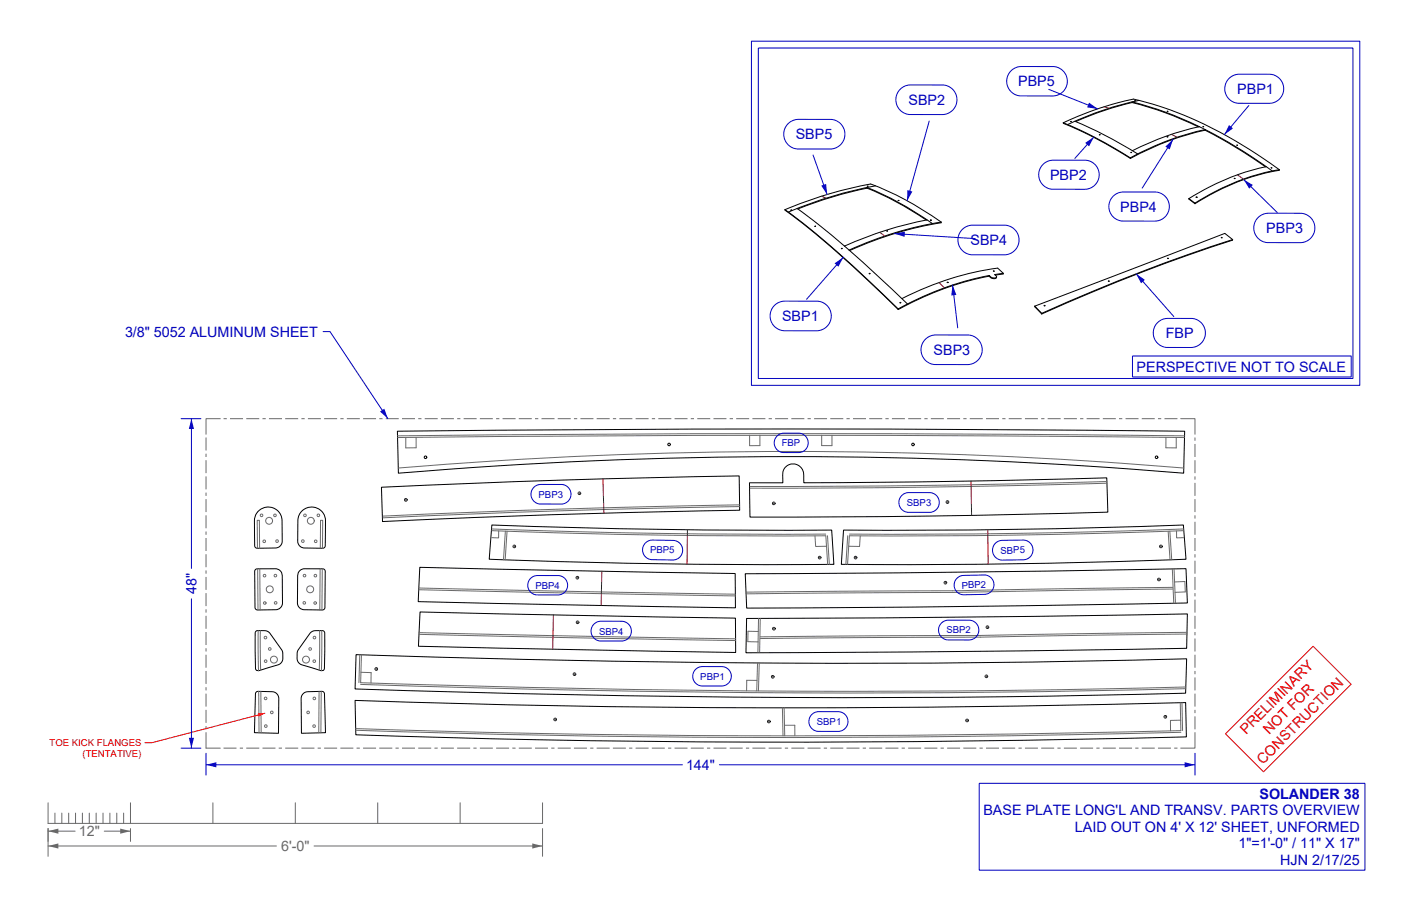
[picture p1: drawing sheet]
<svg xmlns="http://www.w3.org/2000/svg" width="432mm" height="279mm" viewBox="0 0 432 279" stroke-linecap="round" stroke-linejoin="round" font-family="sans-serif">
<!-- layer: Make2D -->
<g fill="none" stroke="#696969" stroke-width=".31">
<path d="M63.5 134.9v4M63.5 139.9v1M67.9 129.1h-4.4v4.8M68.9 129.1h1M70.9 129.1h4M75.9 129.1h4M80.9 129.1h1M82.9 129.1h4M87.9 129.1h4M92.9 129.1h1M94.9 129.1h4M99.9 129.1h4"/>
<path d="M104.9 129.1h1M106.9 129.1h4M111.9 129.1h4M116.9 129.1h1M118.9 129.1h4M123.9 129.1h4M128.3 134.9v3.2h-3.2v-3.2M128.9 129.1h1M130.9 129.1h4M135.9 129.1h4M140.9 129.1h1M142.9 129.1h4"/>
<path d="M147.9 129.1h4M152.9 129.1h1M154.9 129.1h4M159.9 129.1h4M164.9 129.1h1M166.9 129.1h4M171.9 129.1h4M176.9 129.1h1M178.9 129.1h4M183.9 129.1h4M188.9 129.1h1M190.9 129.1h4"/>
<path d="M195.9 129.1h4M200.9 129.1h1M202.9 129.1h4M207.9 129.1h4M212.9 129.1h1M214.9 129.1h4M219.9 129.1h4M224.9 129.1h1M226.9 129.1h4M231.9 129.1h4M234.2 134.2v3.2h-3.2v-3.2M236.9 129.1h1"/>
<path d="M238.9 129.1h4M243.9 129.1h4M248.9 129.1h1M250.9 129.1h4M253.2 134.2v3.2h3.2M255.9 129.1h4M256.4 134.2v3.2M260.9 129.1h1M262.9 129.1h4M267.9 129.1h4M272.9 129.1h1M274.9 129.1h4"/>
<path d="M279.9 129.1h4M284.9 129.1h1M286.9 129.1h4M291.9 129.1h4M296.9 129.1h1M298.9 129.1h4M303.9 129.1h4M308.9 129.1h1M310.9 129.1h4M315.9 129.1h4M320.9 129.1h1M322.9 129.1h4"/>
<path d="M327.9 129.1h4M332.9 129.1h1M334.9 129.1h4M339.9 129.1h4M344.9 129.1h1M346.9 129.1h4M351.9 129.1h4M356.9 129.1h1M358.9 129.1h4M359.3 134.9v3.2h3.2v-3.2M363.9 129.1h4.4v4.8M365.1 134.9l-60.6-.5-60.7-.1-60.6 .1-60.7 .5"/>
<path d="M365.1 134.4l-60.6-.5-60.7-.2-60.6 .2-60.7 .5M368.3 134.9v1M368.3 136.9v4M63.5 141.9v4M63.5 146.9v4M63.5 151.9v1M63.5 153.9v4M63.5 158.9v4M122.8 144.3l31.9-2.3 28.5-1.5 30.3-1 30.3-.3 30.3 .3 30.3 1 30.2 1.6 30.3 2.2M124.8 153.9l.6 .5M125.4 153.9l-.6 .5M178.3 151.8l.6 .6"/>
<path d="M178.9 151.8l-.6 .6M227.9 155.7l-55.1 1.3-54.8 2.2M228 156.2l-55.2 1.3-54.8 2.2M238.2 155l.6 .5M238.7 154.9l-.5 .6M291.7 154.6l.6 .5M292.3 154.5l-.6 .6M341.1 148.5l-55.1 1.2-54.8 .3M341.2 149l-55.2 1.2-54.8 .4M368.3 141.9v4M368.3 146.9v1M368.3 148.9v4"/>
<path d="M368.3 153.9v4M368.3 158.9v1M63.5 163.9v1M63.5 165.9v4M63.5 170.9v4M63.5 175.9v1M63.5 177.9v4M79.4 175.4l.1 12.7M80 169.1l-.1-8.6h-.6l.1 8.6M80.1 175.4l.1 12.7M98.7 175.4l-.1 12.7M98.7 169.1l.1-8.6h.7l-.1 8.6"/>
<path d="M99.3 175.4l-.1 12.7M151.6 163.7l51.4 1.3 51.5 .2M151.6 163.1l51.4 1.4 51.5 .2M153.7 163.7v2.2l-2.2-.1M155.8 163.8l-.6 8.8M156.3 163.8l-.6 8.8M158.2 168.2l.6 .6M158.8 168.2l-.6 .6M177.7 177.9l.5 .5M178.2 177.9l-.5 .5M251.2 165.3l.2 3.2h3.3M252.3 171.7l.6 .5"/>
<path d="M252.9 171.7l-.6 .5M254.5 165.3l.6 8.8M255 165.2l.6 8.8M261.3 165.2l-.6 8.8M261.8 165.3l-.6 8.8M263.4 171.7l.6 .5M264 171.7l-.6 .5M265.1 165.3l-.2 3.2h-3.2M291.1 179.4l.6 .5M291.6 179.4l-.5 .6M356.9 178.5l.6 .5M357.4 178.4l-.5 .6"/>
<path d="M357.5 168.2l.6 .6M358.1 168.2l-.6 .6M360 163.8l.6 8.8M360.6 163.8l.5 8.8M361.3 175.5l.4 10.4M361.9 175.4l.4 10.5M362 179.5l3.2-.2 .1 3.2-3.2 .2M362.6 163.7v2.2l2.2-.1M364.7 163.1l-51.4 1.4-51.5 .2M364.7 163.7l-51.4 1.3-51.5 .2M368.3 160.9v4M368.3 165.9v4"/>
<path d="M368.3 170.9v1M368.3 172.9v4M368.3 177.9v4M63.5 182.9v4M63.5 187.9v1M63.5 189.9v4M63.5 194.9v4M63.5 199.9v1M79.6 194.5l.1 12.4M80.2 194.5l.1 12.2M98.5 194.5l-.1 12.2M99.2 194.5l-.1 12.4"/>
<path d="M129.1 181.9l97.5 1.9M129.1 181.3l97.5 1.9M129.1 195.6l97.6 1.9M129.2 195.1l97.5 1.9M177.8 191.6l.5 .6M178.3 191.7l-.6 .5M230.5 194.7h3.2M230.5 194.7v3.2l3.2 .1M233.8 190.7l-.2 10.4M234.3 190.7l-.2 10.5M238.3 193.6l.5 .6M238.8 193.6l-.6 .5"/>
<path d="M304.1 193.1l.5 .6M304.6 193.2l-.6 .5M361.4 181.1l-65.7 1.1-65.8 .4M361.4 181.7l-67.8 1-63.7 .4M365.8 195.5l-63.6 1-67.8 .4M365.8 195l-65.8 1-65.7 .4M368.3 182.9v1M368.3 184.9v4M368.3 189.9v4M368.3 194.9v1M368.3 196.9v4M63.5 201.9v4"/>
<path d="M63.5 206.9v4M63.5 211.9v1M63.5 213.9v4M63.5 218.9v4M79.7 213.2l.1 12.8M80.4 213.2l.1 12.8M98.3 213.2l-.1 12.8M99 213.2l-.1 12.8M110.9 201.9l-.3 8.6M111.1 211.1l68.1 1.7 65.1 .9 61.9-.2 59.3-1.1M111.2 210.5l67.9 1.8 62.3 .8 61.3-.1 62.8-1.1M111.2 207.3l3.2 .1-.1 3.2"/>
<path d="M111.4 201.9l-.2 8.6M115.7 206l.5 .6M116.3 206l-.6 .6M176.8 207.6l.5 .6M177.4 207.6l-.6 .6M233.3 209.8h-3.1l-.1 3.2M233.5 204.4l-.3 8.7M234 204.5l-.2 8.6M237.9 208.4l.5 .6M238.4 208.4l-.5 .6M241.1 218.3l.2 8.6M241.7 218.3l.2 8.6"/>
<path d="M303.7 208.3l.6 .6M304.3 208.3l-.6 .5M363.8 216.7l.2 8.6-68 1.3-62.3 .3-61.3-.6-62.8-1.6M364.3 216.7l.2 8.6M368.3 201.9v4M368.3 206.9v1M368.3 208.9v4M368.3 213.9v4M368.3 218.9v1M63.5 225.9v4.8h4.4M63.5 223.9v1M68.9 230.7h4"/>
<path d="M73.9 230.7h1M75.9 230.7h4M80.9 230.7h4M85.9 230.7h1M87.9 230.7h4M92.9 230.7h4M97.9 230.7h1M99.9 230.7h4M104.9 230.7h4M109.6 225.2l59.2 1.6 62 .6 65.1-.3 68.1-1.3M109.9 230.7h1M111.9 230.7h4"/>
<path d="M116.9 230.7h4M121.9 230.7h1M123.9 230.7h4M128.9 230.7h4M133.9 230.7h1M135.9 230.7h4M140.9 230.7h4M145.9 230.7h1M147.9 230.7h4M152.9 230.7h4M157.9 230.7h1M159.9 230.7h4"/>
<path d="M164.9 230.7h4M169.9 230.7h1M170.8 221.6l.6 .5M171.4 221.6l-.6 .6M171.9 230.7h4M176.9 230.7h4M181.9 230.7h1M183.9 230.7h4M188.9 230.7h4M193.9 230.7h1M195.9 230.7h4M200.9 230.7h4"/>
<path d="M205.9 230.7h1M207.9 230.7h4M212.9 230.7h4M217.9 230.7h1M219.9 230.7h4M224.9 230.7h4M229.9 230.7h1M231.9 230.7h4M236.7 222.2l.6 .6M236.9 230.7h4M237.2 222.2l-.5 .6M241.8 223.7h3.2v3.2"/>
<path d="M241.9 230.7h1M243.9 230.7h4M248.9 230.7h4M253.9 230.7h1M255.9 230.7h4M260.9 230.7h4M265.9 230.7h1M267.9 230.7h4M272.9 230.7h4M277.9 230.7h1M279.9 230.7h4M284.9 230.7h4"/>
<path d="M289.9 230.7h1M291.9 230.7h4M296.9 230.7h4M297.8 221.9l.6 .6M298.3 221.9l-.5 .6M301.9 230.7h1M303.9 230.7h4M308.9 230.7h4M313.9 230.7h1M315.9 230.7h4M320.9 230.7h4M325.9 230.7h1"/>
<path d="M327.9 230.7h4M332.9 230.7h4M337.9 230.7h1M339.9 230.7h4M344.9 230.7h4M349.9 230.7h1M351.9 230.7h4M356.9 230.7h4M358.9 220.8l.6 .5M359.4 220.8l-.5 .5M361.9 230.7h1M363.9 222.1l-3.2 .1 .1 3.2"/>
<path d="M368.3 225.9v4.8h-4.4M368.3 220.9v4"/>
<circle cx="80.6" cy="158.9" r=".4"/>
<circle cx="84.7" cy="158.9" r=".4"/>
<circle cx="94" cy="158.9" r=".4"/>
<circle cx="98.1" cy="158.9" r=".4"/>
<circle cx="81.4" cy="166.9" r=".4"/>
<circle cx="81.5" cy="177.5" r=".4"/>
<circle cx="82.9" cy="160.6" r="1.06"/>
<circle cx="84.9" cy="177.5" r=".4"/>
<circle cx="85.4" cy="166.9" r=".4"/>
<circle cx="93.3" cy="166.9" r=".4"/>
<circle cx="93.9" cy="177.5" r=".4"/>
<circle cx="95.8" cy="160.6" r="1.06"/>
<circle cx="97.2" cy="177.5" r=".4"/>
<circle cx="97.3" cy="166.9" r=".4"/>
<circle cx="81.6" cy="186" r=".4"/>
<circle cx="81.8" cy="196.6" r=".4"/>
<circle cx="83.1" cy="181.7" r="1.07"/>
<circle cx="85" cy="185.9" r=".4"/>
<circle cx="93.8" cy="185.9" r=".4"/>
<circle cx="95.6" cy="181.7" r="1.07"/>
<circle cx="96.9" cy="196.6" r=".4"/>
<circle cx="97.1" cy="186" r=".4"/>
<circle cx="81.9" cy="215.4" r=".4"/>
<circle cx="81.9" cy="203.9" r=".4"/>
<circle cx="83.1" cy="200.1" r=".4"/>
<circle cx="83.8" cy="219.7" r=".4"/>
<circle cx="84.4" cy="203.4" r="1.06"/>
<circle cx="94.3" cy="203.4" r="1.06"/>
<circle cx="95" cy="219.7" r=".4"/>
<circle cx="95.6" cy="200.1" r=".4"/>
<circle cx="96.9" cy="203.9" r=".4"/>
<circle cx="96.9" cy="215.4" r=".4"/>
<circle cx="81.9" cy="223.9" r=".4"/>
<circle cx="96.8" cy="223.9" r=".4"/>
</g>
<g fill="none" stroke="#000" stroke-width=".31">
<path d="M327.7 37.9l9-3.8 9.2-2.8a8.9 8.9 0 0 1 6.9 .1l7.8 2.5 8.1 3.2a150.5 150.5 0 0 1 25.6 15.2M327.7 37.9l9.8 4.5 10.9 6.3M327.7 37.9l10.5 5.1 10.2 5.9M330 37.5l.2-.1zM331.3 37.4l9.8 4.6 9.6 5.5M348.9 31.6a104 104 0 0 1 20.5 7.5M348.9 31.6l-9.3 2.7-8.1 3.2M348.9 31.6v-.2a104.2 104.2 0 0 1 20.8 7.7M349.8 31.1h.2zM351.1 31l-5.8 1.3-5.9 1.9-10.3 4.2M359.8 34.3h.1zM369.7 39.1l1.7 .9"/>
<path d="M369.7 39.1a86.4 86.4 0 0 0-20.7 7.4M370.8 39l.2 .1zM371.4 40a86.8 86.8 0 0 0-23 8.7M371.4 40l10.3 5.7 10.4 7M371.4 40v.2M267.2 58l-11.3 2.9-10 3.5M267.2 58l9 4.2 9.3 5.7M267.2 58v-.2l2.6 1.1 6.6 3.2 5.4 3.2 5.6 3.6M267.3 57.4h.2zM269.8 57.3a127.5 127.5 0 0 0-26.8 8.1M338.8 41.5h.2zM348.4 48.7v.2"/>
<path d="M348.6 47h.2zM359.7 42.2h.1M359.7 42.1l.2 .1zM371.4 40.2a86.7 86.7 0 0 0-23 8.7M371.4 40.2l9.4 5.2 9.2 6.1M380.4 55h.2zM381.2 44.8h.2zM390.3 51.4a72.9 72.9 0 0 0-23.9 9.8M391.8 51.7l.2 .1zM392 51.8h.1M394.3 52.3a69.8 69.8 0 0 0-26 10.3M394.3 52.3l-.1 .2a69.7 69.7 0 0 0-25.9 10.3"/>
<path d="M241.9 64.7l6.6 5 8.7 7.2 9 8.3 10.6 10.1M241.9 64.7l8.2 6.4 8 6.8 9.1 8.3 9.7 9.3M241.9 64.7l1.1-.5a126.9 126.9 0 0 1 25.4-7.5 95.7 95.7 0 0 1 21.7 11.8M243.8 64.8h.2zM245.7 64.3l6.8 5.1 7.8 6.5M251.1 69.8h.3zM259.3 76.6h.3zM260.3 75.9l1.4 1.2M261.7 77.1l18 16.6M273.3 71.2h.3zM276.8 61.8h.3zM285.7 67.8a114.3 114.3 0 0 0-25.4 8.1"/>
<path d="M286.8 67.9h.1M286.8 67.9h.2zM290.1 68.5v.2a110.4 110.4 0 0 0-28.2 8.6M290.1 68.5a110.7 110.7 0 0 0-28.4 8.6M359.9 79.6l.2 .1zM366.4 61.2l1.9 1.6M366.4 61.2l1.9 1.4M368.3 62.6v.2M368.7 60.8h.1M368.7 60.8h.2zM376.4 73.2l.2 .1zM379.9 73.9l-2.4-1.9-58.6 22.4"/>
<path d="M379.9 73.9v.2l-17.2 5.8-13.2 5-14 5.6-14.4 6.3M379.9 73.9l-13.7 4.6-14.4 5.3-15.1 6.1-15.6 6.7M267.9 84.3h.2zM276.8 95.3l.1 .2M277.4 93.3h.2zM291.9 87.1h.1M292 87.1h.2zM304.9 85.2l.1 .1a1.39 1.39 0 0 0 2.1 .2l.1-.1M304.9 85.2a95.3 95.3 0 0 0-28 10.3M304.9 85l.1 .1a1.53 1.53 0 0 0 2.2 .3M304.9 85a95.6 95.6 0 0 0-28.1 10.3M304.9 85v.2"/>
<path d="M306.2 83.5l.2 .1zM309.2 84.3l-2.6 .4 .6 .7M309.2 84.3v.2l-2.4 .3M309.2 84.3l-1.7-1.6a91.8 91.8 0 0 0-29.5 9.4M318.9 94.4l2.2 2.4M318.9 94.4l2.2 2.2M321.1 96.6v.2M321.8 94.2h.3zM341.6 86.7h.3zM122.5 133l60.6-.5 60.7-.2 60.7 .2 60.6 .5-.3 12.9-30.2-2.2-30.3-1.6-30.2-1-30.3-.3-30.3 .3-30.2 1-30.3 1.6-30.2 2.2zM79.5 157.7a4.3 4.3 0 0 1 5.1-.9 4.3 4.3 0 0 1 2.3 4.5l.1 5.9a2.23 2.23 0 0 1-2.8 1.8l-4.9 .1-.5-.2-.3-.6-.1-4.3a9.8 9.8 0 0 1 .7-5.8zM92.8 157.8a4.3 4.3 0 0 1 5.1-1 4.3 4.3 0 0 1 2.4 4.6l-.2 7.4-.7 .3-4.8-.1a2.23 2.23 0 0 1-2.8-1.9v-3.4a8.6 8.6 0 0 1 1-5.9z"/>
<path d="M117.6 150.3l55.1-2.2 55.1-1.3 .2 10.6-54.5 1.2-55.6 2.2zM231 148.9h10.3a7.5 7.5 0 0 1 .2-4l.8-1 .8-.6a3.1 3.1 0 0 1 2.6 0 3.5 3.5 0 0 1 2 4.1v1.5l46.7-.5 46.7-1 .3 10.5-55.1 1.2-55.2 .4zM78.7 175.7l.6-.3h5.9l.7 .3 .7 .7a4.2 4.2 0 0 1 .4 3l.1 6.6-.6 1.3-.7 .6-.8 .1h-5.9l-.5-.7-.1-11.1zM92.4 176l.8-.5 .7-.1h5.6l.6 .4v11.5l-.2 .6-.6 .2-5.5-.1-.8-.1-.7-.5-.6-1.4v-6.6a4.2 4.2 0 0 1 .4-3zM129.4 175l97.2 1.9 .1 10.5-97.8-1.9zM151.6 161.9a2347.9 2347.9 0 0 0 104.7 1.6l.7 10.5-24.8 .1-28.3-.2-53.1-1.4zM229.7 176.9l62.6-.4 73.2-1.1 .5 10.6-73.6 1.1-62.3 .4zM260 163.5a2347.9 2347.9 0 0 0 104.7-1.6l.8 10.6-53.1 1.4-28.3 .2-24.8-.1zM78.9 194.7l.5-.2h2.5l.8 .3 .6 .6 3.8 5.5v2.5l-.8 1.3-6.5 2.1-.9-.2-.3-8.1v-3.3zM95.7 195.1l.7-.4 .8-.2h2.2l.7 .5-.1 11.1-.4 .7h-.6l-6-1.8-.8-.5-.5-.8 .1-3zM129.5 188.7l97.2 1.9v10.6l-97.7-1.9zM230.1 190.7l73.2-.4 62.7-1-.3 10.6-62.2 .9-73.6 .5z"/>
<path d="M79 213.4l.5-.2 4.7 .1 .9 .4 .6 .7 .2 1-.1 10.7-7.4-.2 .3-11.9zM93.5 213.9l1.3-.6 4.4-.1 .7 .4 .4 12.3-7.4 .2-.1-10.7zM109.4 216l62.7 1.7 62.7 .6 65.3-.4 65.3-1.2 .3 10.5-66.7 1.3-66.7 .4-61.1-.7-61.5-1.6zM109.7 201.9l65.4 1.7 65.3 .9 62.7-.1 62.6-1.2-.3 10.6-61.5 1.1-61.1 .2-66.7-.9-66.7-1.7z"/>
<circle cx="206.2" cy="137.1" r=".4"/>
<circle cx="281.4" cy="137.1" r=".4"/>
<circle cx="125.1" cy="154.2" r=".4"/>
<circle cx="131.1" cy="141" r=".4"/>
<circle cx="178.6" cy="152.1" r=".4"/>
<circle cx="238.5" cy="155.2" r=".4"/>
<circle cx="292" cy="154.8" r=".4"/>
<circle cx="356.5" cy="141" r=".4"/>
<circle cx="158.5" cy="168.5" r=".4"/>
<circle cx="177.9" cy="178.2" r=".4"/>
<circle cx="252.6" cy="172" r=".4"/>
<circle cx="263.7" cy="172" r=".4"/>
<circle cx="291.4" cy="179.7" r=".4"/>
<circle cx="357.2" cy="178.7" r=".4"/>
<circle cx="357.8" cy="168.5" r=".4"/>
<circle cx="178" cy="191.9" r=".4"/>
<circle cx="238.5" cy="193.9" r=".4"/>
<circle cx="304.3" cy="193.4" r=".4"/>
<circle cx="116" cy="206.3" r=".4"/>
<circle cx="177.1" cy="207.9" r=".4"/>
<circle cx="238.2" cy="208.7" r=".4"/>
<circle cx="304" cy="208.6" r=".4"/>
<circle cx="171.1" cy="221.9" r=".4"/>
<circle cx="237" cy="222.5" r=".4"/>
<circle cx="298.1" cy="222.2" r=".4"/>
<circle cx="359.2" cy="221" r=".4"/>
</g>
<path d="M340.3 32.9l1.5 .5M361.1 41.4l1.7 .9M381.4 53.9l1.8 1.3M253.3 60.5l1.2 .6M271.2 71.6l1.5 1.2M289.4 87.1l1.7 1.7M185.8 147.7l.3 10.6M299.3 148.4l.2 10.5M185.5 176.2l-.2 10.6M211.9 163.4l-.1 10.6M304.4 163.4l.2 10.6M170.6 189.6l-.3 10.6" fill="none" stroke="#7f0000" stroke-width=".31"/>
<path d="M377.7 226.3l27-27 11.7 11.7-27 27z" fill="none" stroke="#f00" stroke-width=".31"/>
<path d="M79.5 220h2.2l-2 1z" fill="#f00"/>
<path d="M81.7 220l-34.9 9.1h-2.1" fill="none" stroke="#f00" stroke-width=".31"/>
<g fill="none" stroke="#696969" stroke-width=".31">
<path d="M14.8 247.6v6.3h152.4v-6.3M16.9 250.7v3.2M19.1 250.7v3.2M21.2 250.7v3.2M23.3 250.7v3.2M25.4 250.7v3.2M27.5 250.7v3.2M29.6 250.7v3.2M31.8 250.7v3.2M33.9 250.7v3.2M36 250.7v3.2M38.1 250.7v3.2"/>
<path d="M40.2 247.6v6.3M65.6 247.6v6.3M91 247.6v6.3M116.4 247.6v6.3M141.8 247.6v6.3"/>
</g>
<g fill="#696969">
<path d="M14.8 256.3l3.2-.8v1.6z"/>
<path d="M37 255.5l3.2 .8-3.2 .8z"/>
</g>
<path d="M14.8 255.5v4M14.8 256.3h8.4M32.1 256.3h8.1M40.2 255.5v4" fill="none" stroke="#696969" stroke-width=".31"/>
<g fill="#696969">
<path d="M14.8 260.9l3.2-.8v1.6z"/>
<path d="M164 260.1l3.2 .8-3.2 .8z"/>
</g>
<path d="M14.8 255.5v8.6M167.2 255.5v8.6M14.8 260.9h70.4M96.8 260.9h70.4" fill="none" stroke="#696969" stroke-width=".31"/>
<g fill="none" stroke="#0000bf" stroke-width=".31">
<path d="M231.6 12.7h187.5v106.1h-187.5zM233.7 14.8h183.3v101.9h-183.3zM239.5 134.5l.9-.6 1-.3h5a2.99 2.99 0 0 1 2.7 3.1 2.99 2.99 0 0 1-3 2.9h-4.7a2.99 2.99 0 0 1-2.6-2 2.99 2.99 0 0 1 .7-3.1zM164.5 150.3l.9-.6 1-.3h6.8a3 3 0 0 1 2.8 3.2 3 3 0 0 1-3 2.8h-6.6a3 3 0 0 1-2.6-1.9 3 3 0 0 1 .7-3.2zM277.9 152.8l.9-.6 1-.3h6.9a3.1 3.1 0 0 1 2.8 3.2 3.1 3.1 0 0 1-3.1 2.9h-6.6a3.1 3.1 0 0 1-2.6-2 3.1 3.1 0 0 1 .7-3.2zM163.5 178.4l.9-.6 1-.3h6.8a2.99 2.99 0 0 1 2.7 3.1 2.99 2.99 0 0 1-2.9 2.9h-6.6a2.99 2.99 0 0 1-2.6-2 2.99 2.99 0 0 1 .7-3.1zM199 167.4l.8-.6 1.1-.2 6.8 .1a3 3 0 0 1 2.7 3.1 3 3 0 0 1-3.1 2.9l-6.5-.1a3 3 0 0 1-2.6-2 3 3 0 0 1 .8-3.2zM294.9 178.4l.8-.6 1-.3 6.9-.2a2.99 2.99 0 0 1 2.7 3.1 2.99 2.99 0 0 1-2.9 2.9l-6.5 .1a2.99 2.99 0 0 1-2.6-1.9 2.99 2.99 0 0 1 .6-3.1zM306.8 167.6l.8-.7 1-.2 6.9-.1a3.1 3.1 0 0 1 2.9 3.1 3.1 3.1 0 0 1-3 2.9l-6.7 .1a3.1 3.1 0 0 1-2.6-1.9 3.1 3.1 0 0 1 .7-3.2zM183.1 192.5l.8-.6 1-.3h6.9a3.1 3.1 0 0 1 2.8 3.2 3.1 3.1 0 0 1-3 2.9h-6.7a3.1 3.1 0 0 1-2.6-2 3.1 3.1 0 0 1 .8-3.2zM290.2 192.1l.8-.6 1-.2h6.9a3.1 3.1 0 0 1 2.8 3.1 3.1 3.1 0 0 1-3.1 3l-6.6-.1a3.1 3.1 0 0 1-2.6-1.9 3.1 3.1 0 0 1 .8-3.3zM214.4 206.4l.8-.6 1-.2h6.5a2.99 2.99 0 0 1 2.7 3.1 2.99 2.99 0 0 1-3 2.9l-6.2-.1a2.99 2.99 0 0 1-2.5-1.9 2.99 2.99 0 0 1 .7-3.2z"/>
<path d="M250.2 220.4l.9-.7 1-.2h6.5a3.1 3.1 0 0 1 2.7 3.1 3.1 3.1 0 0 1-3 3l-6.2-.1a3.1 3.1 0 0 1-2.6-1.9 3.1 3.1 0 0 1 .7-3.2z"/>
</g>
<g fill="#0000bf">
<path d="M63.5 235.9l3.2-.8v1.5z"/>
<path d="M365.1 235.1l3.2 .8-3.2 .7z"/>
</g>
<path d="M63.5 232.3v6.7M63.5 235.9h146.8M221.7 235.9h146.6M368.3 232.3v6.7" fill="none" stroke="#0000bf" stroke-width=".31"/>
<g fill="#0000bf">
<path d="M59 129.1l.8 3.2h-1.6z"/>
<path d="M58.2 227.5h1.6l-.8 3.2z"/>
</g>
<path d="M55.8 129.1h6.1M59 129.1v46.2M59 184.7v46M55.8 230.7h6.1" fill="none" stroke="#0000bf" stroke-width=".31"/>
<path d="M117.1 126.9l1.4-.9 1.1 3.1z" fill="#0000bf"/>
<path d="M242.9 38.2a4.6 4.6 0 0 1 3.2-1.4h10.1a4.6 4.6 0 0 1 4.2 4.8 4.6 4.6 0 0 1-4.6 4.4l-10.1-.1a4.6 4.6 0 0 1-3.9-2.9 4.6 4.6 0 0 1 1.1-4.8zM99.6 102.3h2.1l17.9 26.8" fill="none" stroke="#0000bf" stroke-width=".31"/>
<path d="M253.1 57.3l1.5-.6 .3 3.3z" fill="#0000bf"/>
<path d="M250.6 47.8l4.3 12.2M285.2 104.6a4.6 4.6 0 0 1 3.2-1.3h10.2a4.6 4.6 0 0 1 4.1 4.8 4.6 4.6 0 0 1-4.5 4.3h-10.2a4.6 4.6 0 0 1-3.9-3 4.6 4.6 0 0 1 1.1-4.8z" fill="none" stroke="#0000bf" stroke-width=".31"/>
<path d="M293.6 87.9l1.2 3.1-1.6 .1z" fill="#0000bf"/>
<path d="M238.7 94.2a4.6 4.6 0 0 1 3.2-1.3h10.1a4.6 4.6 0 0 1 4.2 4.7 4.6 4.6 0 0 1-4.6 4.4h-10.1a4.6 4.6 0 0 1-3.9-3 4.6 4.6 0 0 1 1.1-4.8zM293.6 87.9l1.6 13.2" fill="none" stroke="#0000bf" stroke-width=".31"/>
<path d="M257.2 81.2l2.7-1.9-1.5 3z" fill="#0000bf"/>
<path d="M277.5 27.5a4.6 4.6 0 0 1 3.2-1.3h10.1a4.6 4.6 0 0 1 4.1 4.8 4.6 4.6 0 0 1-4.5 4.3h-10.1a4.6 4.6 0 0 1-3.9-3 4.6 4.6 0 0 1 1.1-4.8zM259.9 79.3l-11.3 13" fill="none" stroke="#0000bf" stroke-width=".31"/>
<path d="M279.7 58.6l1.5 .5-1.6 2.8z" fill="#0000bf"/>
<path d="M286.4 37.3l-6.8 24.6M356.8 99.5a4.5 4.5 0 0 1 3.1-1.3h7.5a4.5 4.5 0 0 1 4.1 4.7 4.5 4.5 0 0 1-4.5 4.3h-7.5a4.5 4.5 0 0 1-3.8-3 4.5 4.5 0 0 1 1.1-4.7z" fill="none" stroke="#0000bf" stroke-width=".31"/>
<path d="M350.2 84.4l2.7 1.9-1.2 1z" fill="#0000bf"/>
<path d="M296.6 70.8a4.6 4.6 0 0 1 3.2-1.4h10.1a4.6 4.6 0 0 1 4.2 4.8 4.6 4.6 0 0 1-4.6 4.4h-10.1a4.6 4.6 0 0 1-3.9-3 4.6 4.6 0 0 1 1.1-4.8zM350.2 84.4l11.6 13.2" fill="none" stroke="#0000bf" stroke-width=".31"/>
<path d="M275.7 72l3.2-.6-.1 1.6z" fill="#0000bf"/>
<path d="M378.8 24.2a4.5 4.5 0 0 1 3.2-1.3h9.6a4.5 4.5 0 0 1 4 4.7 4.5 4.5 0 0 1-4.4 4.3l-9.6-.1a4.5 4.5 0 0 1-3.8-2.9 4.5 4.5 0 0 1 1-4.7zM275.7 72l24.8 1.6" fill="none" stroke="#0000bf" stroke-width=".31"/>
<path d="M378.8 38.6l1.2 1-2.6 1.9z" fill="#0000bf"/>
<path d="M384.9 32.5l-7.5 9M321.5 50.7a4.5 4.5 0 0 1 3.1-1.3h10.1a4.5 4.5 0 0 1 4.1 4.7 4.5 4.5 0 0 1-4.5 4.3h-10.1a4.5 4.5 0 0 1-3.8-3 4.5 4.5 0 0 1 1.1-4.7z" fill="none" stroke="#0000bf" stroke-width=".31"/>
<path d="M334.5 44.1l2.7-1.9-1.5 2.9z" fill="#0000bf"/>
<path d="M337.2 42.2l-5.9 6.7M387.8 67.1a4.5 4.5 0 0 1 3.2-1.3h10.1a4.5 4.5 0 0 1 4.1 4.7 4.5 4.5 0 0 1-4.5 4.3h-10.1a4.5 4.5 0 0 1-3.9-3 4.5 4.5 0 0 1 1.1-4.7z" fill="none" stroke="#0000bf" stroke-width=".31"/>
<path d="M383.3 55.4l2.8 1.6-1.1 1.2z" fill="#0000bf"/>
<path d="M383.3 55.4l10.4 10.1M343.1 60.5a4.5 4.5 0 0 1 3.2-1.3h10a4.5 4.5 0 0 1 4.1 4.7 4.5 4.5 0 0 1-4.5 4.3h-10a4.5 4.5 0 0 1-3.9-3 4.5 4.5 0 0 1 1.1-4.7z" fill="none" stroke="#0000bf" stroke-width=".31"/>
<path d="M359.2 45.2l2.3-2.2-1 3.1z" fill="#0000bf"/>
<path d="M311.6 21.8a4.5 4.5 0 0 1 3.2-1.3h10a4.5 4.5 0 0 1 4.2 4.8 4.5 4.5 0 0 1-4.6 4.3h-10a4.5 4.5 0 0 1-3.9-3 4.5 4.5 0 0 1 1.1-4.8zM361.5 43l-9.5 15" fill="none" stroke="#0000bf" stroke-width=".31"/>
<path d="M335.7 31.7l2.6 1.9-3.2-.5z" fill="#0000bf"/>
<path d="M323.2 27.6l15.1 6M349 109.8h67.5v6.5h-67.5zM301.8 241.6h118.9v26.8h-118.9z" fill="none" stroke="#0000bf" stroke-width=".31"/>
<g font-size="4.4" fill="#0000bf">
<text x="313.8" y="26.6">PBP5</text>
<text x="381.3" y="29">PBP1</text>
<text x="280" y="32.3">SBP2</text>
<text x="245.2" y="43">SBP5</text>
<text x="323.6" y="55.5">PBP2</text>
<text x="345.3" y="65.3">PBP4</text>
<text x="390.3" y="71.8">PBP3</text>
<text x="299.1" y="75.6">SBP4</text>
<text x="241" y="99">SBP1</text>
<text x="38.5" y="103.9">3/8&quot; 5052 ALUMINUM SHEET</text>
<text x="359.3" y="104.3">FBP</text>
<text x="287.7" y="109.4">SBP3</text>
<text x="350.3" y="114.6">PERSPECTIVE NOT TO SCALE</text>
<text x="60.6" y="183.2" transform="rotate(-90 60.6 183.2)">48&quot;</text>
<text x="211.4" y="237.4">144&quot;</text>
<text x="303.1" y="251.5">BASE PLATE LONG'L AND TRANSV. PARTS OVERVIEW</text>
<text x="388.2" y="246.4">SOLANDER 38</text>
<text x="331.3" y="256.5">LAID OUT ON 4' X 12' SHEET, UNFORMED</text>
<text x="381.7" y="261.6">1&quot;=1'-0&quot; / 11&quot; X 17&quot;</text>
<text x="394.6" y="266.7">HJN 2/17/25</text>
</g>
<g font-size="4.4" fill="#f00">
<text x="384" y="226.7" transform="rotate(-45 384 226.7)">PRELIMINARY</text>
<text x="391.2" y="226.7" transform="rotate(-45 391.2 226.7)">NOT FOR</text>
<text x="389.2" y="235.9" transform="rotate(-45 389.2 235.9)">CONSTRUCTION</text>
</g>
<g font-size="4.4" fill="#696969">
<text x="24.3" y="257.9">12&quot;</text>
<text x="86.6" y="262.5">6'-0&quot;</text>
</g>
<g font-size="2.9" fill="#0000bf">
<text x="240.9" y="137.6">FBP</text>
<text x="166" y="153.5">PBP3</text>
<text x="279.5" y="156">SBP3</text>
<text x="200.4" y="170.6" transform="rotate(1 200.4 170.6)">PBP5</text>
<text x="308.4" y="170.7" transform="rotate(-1 308.4 170.7)">SBP5</text>
<text x="165" y="181.5">PBP4</text>
<text x="296.4" y="181.5" transform="rotate(-1 296.4 181.5)">PBP2</text>
<text x="184.6" y="195.7">SBP4</text>
<text x="291.7" y="195.4">SBP2</text>
<text x="215.8" y="209.6">PBP1</text>
<text x="251.8" y="223.6">SBP1</text>
</g>
<g font-size="2.9" fill="#f00">
<text x="15.3" y="230.1">TOE KICK FLANGES</text>
<text x="25.4" y="233.5">(TENTATIVE)</text>
</g>
</svg>
